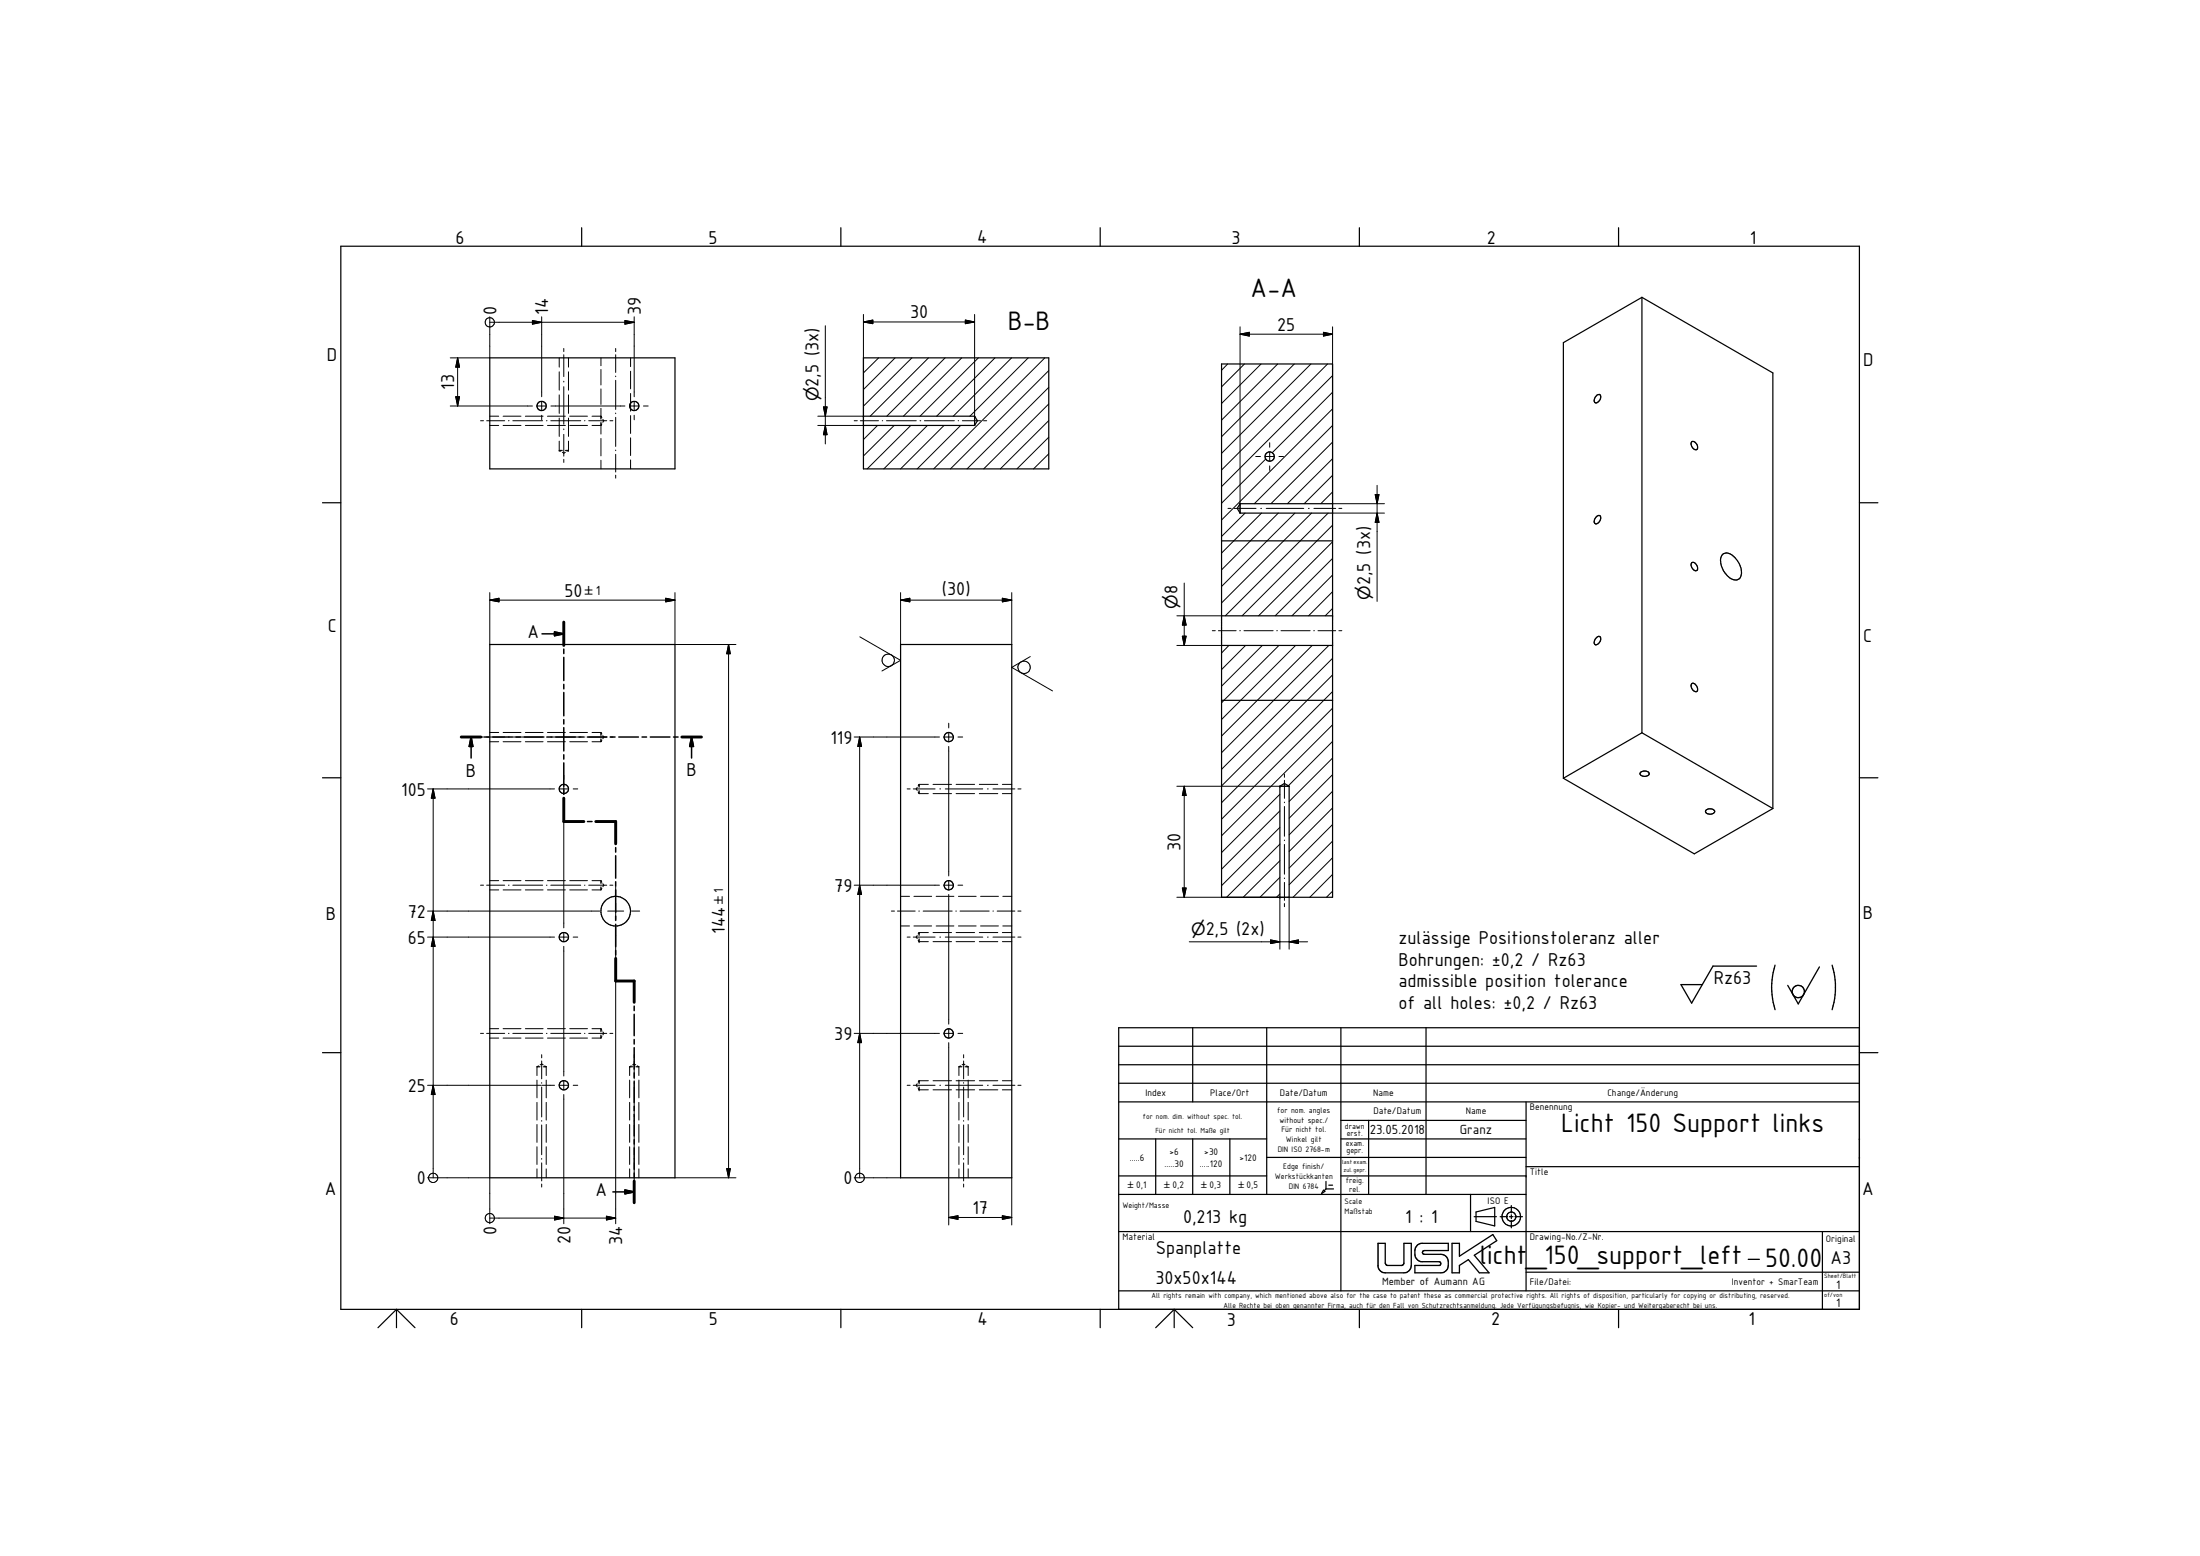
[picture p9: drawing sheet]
<svg xmlns="http://www.w3.org/2000/svg" width="594mm" height="420mm" viewBox="0 0 594 420" stroke-linecap="round" stroke-linejoin="round" font-family="sans-serif">
<g fill="none" stroke="#000" stroke-width=".27">
<path d="M123.6 96.6l.5 2.5h-1zM123.6 96.6v13M132.3 85.5v11.1h-10.7M132.3 87h39M143.8 86.6l2.5 .4-2.5 .5zM146.3 85.5v21.6M151 96.6v2.5M152.2 94.1v.8M152.2 95.8v5.9M153.5 96.6v2.5M162.3 96.6v2.2M162.3 99.8v4.2"/>
<path d="M166.3 94.1v.8M166.3 95.8v4.8M168.8 86.6l2.5 .4-2.5 .5zM170.3 96.6v2.4M171.3 85.5v21.6M222.9 88v31.9M233.2 86.9l2.5-.5v1zM233.2 84.9v27.5h-12.4M233.2 86.9h30M237.3 96.6l-4.1 4.1M241.7 96.6l-8.5 8.6M246.2 96.6l-13 13.1"/>
<path d="M250.7 96.6l-15.7 15.8M255.2 96.6l-15.7 15.8M259.7 96.6l-15.7 15.8M260.7 86.4l2.5 .5-2.5 .5zM263.2 84.9v27.5M264.2 96.6l-15.8 15.8M268.7 96.6l-15.8 15.8M273.2 96.6l-15.8 15.8M277.7 96.6l-15.8 15.8M282.1 96.6l-30 30M331.5 98.3l-1.6 1.7M334.9 90.2l2.5-.5v1z"/>
<path d="M334.9 90.2h24.9M334.9 88.2v47.8M336 98.3l-6.1 6.2M340.5 98.3l-10.6 10.7M345 98.3l-15.1 15.1M349.5 98.3l-19.6 19.6M354 98.3l-24.1 24.1M357.4 89.7l2.4 .5-2.4 .5zM358.5 98.3l-28.6 28.6M359.8 88.2v47.8h14.1M121.6 109.6h22.2M123.1 107.1h1l-.5 2.5z"/>
<path d="M129.8 113.6h.8M131.4 113.6h4.9M132.3 112.4h2.4M132.3 114.9h2.4M135.9 112.4h4.8M135.9 114.9h4.8M137.3 113.6h.2M138.5 113.6h8M141.9 112.4h4.8M141.9 114.9h4.8M145 109.6h2.5M146.3 108.4v2.5"/>
<path d="M146.3 112.1v1.3M147.5 113.6h.2M147.8 112.4h4.9M147.8 114.9h4.9M148.7 113.6h8.1M148.8 109.6h3.4M151 100.4v5M151 106.6v5M151 112.9v4.9M151 119.1v2.5M152.2 102.9v.3M152.2 104.4v10.1"/>
<path d="M152.2 115.8v.2M152.2 117.3v5.9M152.4 109.6h13.8M153.5 100.4v5M153.5 106.6v5M153.5 112.9v4.9M153.5 119.1v2.5M153.9 112.4h4.7M153.9 114.9h4.7M157.8 113.6h.2M159 113.6h4.8M159.9 112.4h2.4"/>
<path d="M162.3 112.4h.1M162.3 105v4.2M162.3 110.3v2.9M162.3 114v3.2M162.3 118.4v4.7M162.3 112.4l.2 .4M162.5 114.5l-.2 .4h-2.4M162.8 113.2l.2 .4-.2 .4M164.7 113.6h.8M166.3 101.5v.2M166.3 102.7v7.9M166.3 111.5v.2"/>
<path d="M166.3 112.7v7.9M166.4 109.6h2.4M170 109.6h2.5M170.3 100.2v4.8M170.3 106.2v4.8M170.3 112.2v4.8M170.3 118.2v4.8M171.3 108.4v2.5M171.3 112.1v1.3M173.8 109.6h1.2M220.8 114.9h12.4M222.4 109.9h.9l-.4 2.5z"/>
<path d="M222.9 114.9l.4 2.5h-.9zM230.7 113.6h.8M232.3 113.6h4.9M237 114.9l-3.8 3.8M238.2 113.6h.2M239.4 113.6h8M241.5 114.9l-8.3 8.2M245.9 114.9l-11.7 11.7M248.4 113.6h.3M249.6 113.6h8.1M250.4 114.9l-11.7 11.7M254.9 114.9l-11.7 11.7"/>
<path d="M258.7 113.6h.2M259.4 114.9l-11.7 11.7M259.9 113.6h4.9M265.6 113.6h.8M283.2 118.1l-8.6 8.5M283.2 113.6l-13.1 13M283.2 109.1l-17.6 17.5M283.2 104.6l-22.1 22M283.2 100.1l-26.5 26.5M342.9 119.5v1.3M359.8 119.4l-16.6 16.6M359.8 114.9l-21.1 21.1"/>
<path d="M359.8 110.4l-29.9 30M359.8 105.9l-16.3 16.3M359.8 101.4l-29.9 30M151 121.6h.1M151 121.6h.9M151 121.6l.4 .3M151.9 122.1l.3 .3 .5-.3M152.2 124v.9M152.7 121.6h.8M153.5 121.6h.1M153.5 121.6l-.4 .3M162.3 124.3v2.3"/>
<path d="M166.3 121.5v.2M166.3 122.7v4.8M166.3 128.3v.8M170.3 124.2v2.4M283.2 122.5l-4.1 4.1M331.6 137.3h.8M333.2 137.3h6M336.2 138.6l-6.3 6.3M339.1 123.3h1.3M340.4 137.3h.3M340.7 138.6l-10.8 10.7M341.6 123.3h2.5"/>
<path d="M341.8 123.9l-11.9 12M341.9 137.3h10.1M342.9 122v2.5M342.9 125.8v1.2M345.2 138.6l-15.3 15.3M345.4 123.3h1.2M349.7 138.6l-19.8 19.8M353.3 137.3h.2M354.2 138.6l-24.3 24.2M354.8 137.3h5.9M358.7 138.6l-27.8 27.7M359.8 132.8l-3.1 3.2"/>
<path d="M359.8 128.3l-7.6 7.7M359.8 123.9l-12.2 12.1M359.8 138.6h14.1M361.5 137.3h.8M371.4 133.6h1l-.5 2.4zM371.9 138.6l.5 2.4h-1zM371.9 131.1v31.3M319.8 157.4v16.9M359.8 155.3l-10.9 11M359.8 141.8l-24.4 24.5M359.8 159.8l-6.4 6.5M359.8 150.8l-15.5 15.5"/>
<path d="M359.8 146.3l-19.9 20M132.3 162.1l2.5-.6v1zM132.3 160v14M132.3 162.1h50M179.8 161.5l2.5 .6-2.5 .4zM182.3 160v14h16.4M196.7 174l.5 2.5h-1zM196.7 174v144M232.2 172l11 6.3-5 2.9M243.2 162.1l2.5-.6v1zM243.2 162.1h30M243.2 160v14"/>
<path d="M270.7 161.5l2.5 .6-2.5 .4zM273.2 160v14M278.2 177.3l-5 2.9 11 6.4M317.8 174.3h12.1M317.8 166.3h12.1M319.3 171.8h1l-.5 2.5zM319.8 166.3l.5 2.5h-1zM327.4 170.3h.8M329 170.3h4.8M331.9 174.3l-2 2M334.8 170.3h.1M335.9 170.3h7.9"/>
<path d="M336.3 174.3l-6.4 6.5M340.9 174.3l-11 11M344.8 170.3h.1M345.4 174.3l-15.5 15.5M345.9 170.3h7.9M349.8 174.3l-19.9 20M354.3 174.3l-24.4 24.5M354.8 170.3h.1M355.9 170.3h4.8M358.8 174.3l-28.9 28.9M359.8 177.8l-29.9 29.9M359.8 164.3l-2 2"/>
<path d="M361.5 170.3h.8M129.8 199h.8M131.4 199h4.9M132.3 197.8h2.4M135.9 197.8h4.8M137.3 199h.2M138.5 199h8M141.9 197.8h4.8M147.5 199h.2M147.8 197.8h4.9M148.7 199h8.1M153.9 197.8h4.7"/>
<path d="M157.8 199h.2M159 199h4.8M159.9 197.8h2.4M162.3 197.8v.8M162.3 199.5v.8M162.3 197.8l.2 .4M162.5 199.9l-.2 .4M162.8 198.6l.2 .4-.2 .5M164.7 199h.8M230.7 199h23M232.1 199l.5 2.6h-1zM232.1 199v119"/>
<path d="M254.9 199h2.6M256.2 195.3v1.3M256.2 197.8v2.5M258.7 199h1.3M359.8 186.7l-29.9 30.1M359.8 182.2l-29.9 30M359.8 195.7l-29.9 30M359.8 191.2l-29.9 30M115.4 213h34.3M117 213l.5 2.5h-1zM117 213v105M132.3 200.3h2.4"/>
<path d="M135.9 200.3h4.8M141.9 200.3h4.8M147.8 200.3h4.9M151 213h2.5M152.2 209.3v1.2M152.2 211.8v2.5M152.2 215.5v23.4M153.9 200.3h4.7M154.8 213h1.2M159.9 200.3h2.4M245 213h.8M246.6 213h5.9"/>
<path d="M247.7 212.6l-.3 .4 .3 .5M247.9 213.9l.3 .4M248.2 211.8h.1M248.2 211.8v.8M248.2 213.5v.8M248.2 211.8l-.3 .4M248.2 214.3h2.5M248.2 211.8h2.5M252 214.3h5M252 211.8h5M253.8 213h.2M255.3 213h10.1"/>
<path d="M256.2 201.6v11.3M256.2 213.1v23.4M258.2 214.3h5M258.2 211.8h5M264.4 214.3h5M264.4 211.8h5M266.6 213h.3M268.1 213h6M270.7 214.3h2.5M270.7 211.8h2.5M274.9 213h.8M317.8 212.3h27.8"/>
<path d="M319.8 212.3l.5 2.5h-1zM319.8 212.3v30M345.6 219l-15.7 15.7M345.6 214.5l-15.7 15.7M346.8 209v.9M346.8 210.7v4.9M346.8 216.6v.2M346.8 217.8v8M359.8 218.2l-11.7 11.7M359.8 213.7l-11.7 11.7M359.8 209.2l-11.7 11.7M359.8 204.7l-11.7 11.7"/>
<path d="M359.8 200.2l-11.9 12M129.8 239h.8M131.4 239h4.9M132.3 237.8h2.4M135.9 237.8h4.8M137.3 239h.2M138.5 239h8M141.9 237.8h4.8M147.5 239h.2M147.8 237.8h4.9M148.7 239h8.1M152.2 239.2v11.3"/>
<path d="M153.9 237.8h4.7M157.8 239h.2M159 239h4.8M159.9 237.8h2.4M162.3 237.8v.8M162.3 239.4v.9M162.3 237.8l.2 .4M162.5 239.9l-.2 .4M162.8 238.6l.2 .4-.2 .4M164.7 239h.8M166.3 239.5v2.2M230.7 239h23"/>
<path d="M232.1 239l.5 2.5h-1zM254.9 239h2.6M256.2 237.8v2.5M258.7 239h1.3M319.3 239.8h1l-.5 2.5zM345.6 236.9l-5.4 5.4M345.6 232.4l-9.9 9.9M345.6 227.9l-14.4 14.4M345.6 223.4l-15.7 15.8M346.8 226.8v.2M346.8 228v8.1M346.8 237.1v.1"/>
<path d="M346.8 238.3v4.8M359.8 236.1l-6.1 6.2M359.8 231.6l-10.6 10.7M359.8 227.1l-11.7 11.8M359.8 222.6l-11.7 11.8M115.4 253h34.3M115.4 246h46.5M117 253l.5 2.5h-1zM117 246l.5 2.6h-1zM132.3 240.3h2.4M135.9 240.3h4.8M141.9 240.3h4.8"/>
<path d="M147.8 240.3h4.9M151 253h2.5M152.2 251.8v2.5M152.2 255.5v23.5M153.9 240.3h4.7M154.8 253h1.2M159.9 240.3h2.4M164.1 246h4.3M166.3 243.9v4.3M166.3 250.4v80M170.6 246h2.1M240.7 246h.8"/>
<path d="M242.3 246h4.8M243.2 242h2.4M243.2 250h2.4M245 253h.8M246.6 253h5.9M246.8 242h4.8M246.8 250h4.8M247.7 252.6l-.3 .4 .3 .5M247.9 253.9l.3 .4M248.1 246h.2M248.2 254.3h.1M248.2 251.8h.1"/>
<path d="M248.2 251.8v.8M248.2 253.5v.8M248.2 251.8l-.3 .4M248.2 254.3h2.5M248.2 251.8h2.5M249.3 246h7.8M252 254.3h5M252 251.8h5M252.8 242h4.8M252.8 250h4.8M253.8 253h.2M255.3 253h10.1"/>
<path d="M256.2 241.5v4.5M256.2 246.1v6.9M256.2 253.1v23.4M258.1 246h.2M258.2 254.3h5M258.2 251.8h5M258.8 242h4.8M258.8 250h4.8M259.2 246h7.9M264.4 254.3h5M264.4 251.8h5M264.8 242h4.8"/>
<path d="M264.8 250h4.8M266.6 253h.3M268.1 253h6M268.1 246h.2M269.3 246h4.8M270.7 254.3h2.5M270.7 251.8h2.5M270.8 242h2.4M270.8 250h2.4M274.9 253h.8M274.9 246h.8M317.8 242.3h27.8v14"/>
<path d="M321.1 254.3h32M343.1 253.8l2.5 .5-2.5 .5zM345.6 241.4l-.9 .9M346.8 244v.8M348.1 254.3l2.5-.5v1zM348.1 242.3v14M359.8 240.6l-1.6 1.7M129.8 279h.8M131.4 279h4.9M132.3 277.8h2.4M135.9 277.8h4.8M137.3 279h.2"/>
<path d="M138.5 279h8M141.9 277.8h4.8M147.5 279h.2M147.8 277.8h4.9M148.7 279h8.1M152.2 279.2v11.4M153.9 277.8h4.7M157.8 279h.2M159 279h4.8M159.9 277.8h2.4M162.3 277.8v.8M162.3 279.5v.8"/>
<path d="M162.3 277.8l.2 .4M162.5 279.9l-.2 .4M162.8 278.6l.2 .4-.2 .5M164.7 279h.8M230.7 279h23M232.1 279l.5 2.5h-1zM254.9 279h2.6M256.2 277.8v2.5M258.7 279h1.3M115.4 293.1h30.7M117 293.1l.5 2.5h-1zM132.3 280.3h2.4"/>
<path d="M135.9 280.3h4.8M141.9 280.3h4.8M145 288.1h.8M145 288.1v2.3M145 291.7v4.7M145 297.7v4.8M145.4 287.8l-.4 .3M145.8 287.5l.5-.2 .4 .2M146.3 284.8v.8M146.3 286.5v4.8M146.3 292.3v.2M146.3 293.5v8.1"/>
<path d="M146.4 293.1h3.3M146.7 288.1h.8M147.1 287.8l.4 .3M147.5 288.1v2.3M147.5 291.7v4.7M147.5 297.7v4.8M147.8 280.3h4.9M151 293.1h2.5M152.2 291.8v2.5M152.2 295.6v34.8M153.9 280.3h4.7M154.8 293.1h1.2"/>
<path d="M159.9 280.3h2.4M170 288.1h.1M170 288.1h.8M170 288.1v2.3M170 291.7v4.7M170 297.7v4.8M170.4 287.8l-.4 .3M170.8 287.5l.5-.2 .4 .2M171.3 284.8v.8M171.3 286.5v4.8M171.3 292.3v.2M171.3 293.5v8.1"/>
<path d="M171.7 288.1h.8M172.1 287.8l.4 .3M172.5 288.1v2.3M172.5 291.7v4.7M172.5 297.7v4.8M245 293.1h.8M246.6 293.1h5.9M247.7 292.6l-.3 .5 .3 .4M247.9 293.9l.3 .4M248.2 294.3h.1M248.2 291.8h.1M248.2 291.8v.8"/>
<path d="M248.2 293.5v.8M248.2 291.8l-.3 .4M248.2 294.3h2.5M248.2 291.8h2.5M252 294.3h5M252 291.8h5M253.8 293.1h.2M255.3 293.1h10.1M256.2 281.5v11.5M256.2 293.1v37.7M258.2 294.3h5M258.2 291.8h5"/>
<path d="M258.9 288.1h.9M258.9 288.1v2.3M258.9 291.7v4.7M258.9 297.7v4.8M259.4 287.8l-.5 .3M259.8 287.5l.4-.2 .4 .2M260.2 284.8v.8M260.2 286.5v4.8M260.2 292.3v.2M260.2 293.5v8.1M260.6 288.1h.8M261 287.8l.4 .3"/>
<path d="M261.4 288.1v2.3M261.4 291.7v4.7M261.4 297.7v4.8M264.4 294.3h5M264.4 291.8h5M266.6 293.1h.3M268.1 293.1h6M270.7 294.3h2.5M270.7 291.8h2.5M274.9 293.1h.8M115.4 318h16.9v12.4M145 303.6v4.9"/>
<path d="M145 309.7v4.7M145 315.6v2.4M146.3 302.6v.1M146.3 303.8v8M146.3 312.8v.2M146.3 314v4.9M146.3 319.7v.8M147.5 303.6v4.9M147.5 309.7v4.7M147.5 315.6v2.4M170 303.6v4.9M170 309.7v4.7"/>
<path d="M170 315.6v2.4M171.3 302.6v.1M171.3 303.8v8M171.3 312.8v.2M171.3 314v4.9M171.3 319.7v.8M172.5 303.6v4.9M172.5 309.7v4.7M172.5 315.6v2.4M182.3 318h16.4M196.2 315.6h1l-.5 2.4zM230.7 318h12.5"/>
<path d="M258.9 303.6v4.9M258.9 309.7v4.7M258.9 315.6v2.4M260.2 302.6v.1M260.2 303.8v8M260.2 312.8v.2M260.2 314v4.9M260.2 319.7v.8M261.4 303.6v4.9M261.4 309.7v4.7M261.4 315.6v2.4M273.2 318v12.8"/>
<path d="M132.3 328.9h34M149.7 328.4l2.5 .5-2.5 .5zM163.8 328.4l2.5 .5-2.5 .5zM256.2 328.7l2.5-.4v1zM256.2 328.7h17M270.7 328.3l2.5 .4-2.5 .6z"/>
<circle cx="132.3" cy="87" r="1.26"/>
<circle cx="239.8" cy="178.3" r="1.66"/>
<circle cx="276.5" cy="180.2" r="1.66"/>
<circle cx="117" cy="318" r="1.26"/>
<circle cx="232.1" cy="318" r="1.26"/>
<circle cx="132.3" cy="328.9" r="1.25"/>
</g>
<g fill="none" stroke="#000" stroke-width=".33">
<path d="M92 66.5h410.1v287.1h-410.1zM157.1 61.5v5M227.1 61.5v5M297.1 61.5v5M367.1 61.5v5M437.1 61.5v5M132.3 96.6h50v30h-50zM233.2 96.6h50v30h-50zM329.9 98.3h29.9v144h-29.9zM443.4 80.3l35.3 20.4v117.6M443.4 80.3l-21.2 12.2v117.6M443.4 80.3v117.6"/>
<path d="M233.2 112.4h30M233.2 114.9h30M263.2 112.4l.7 1.2-.7 1.3M263.2 112.4v2.5M431.1 106.8l.7-.3a1.32 1.32 0 0 1 .3 1.5 1.32 1.32 0 0 1-1.3 .8l-.3-.6zM456.8 119.3a1.35 1.35 0 0 1 1.4 .5 1.35 1.35 0 0 1 .1 1.4 .95 .95 0 0 1-1.5-.6l-.2-.8zM87.1 135.8h4.9M334.9 138.6h24.9M334.9 136l-.8 1.3 .8 1.3M334.9 136h24.9M334.9 136v2.6M430.9 139.7l.9-.5a1.05 1.05 0 0 1-.1 1.8 .68 .68 0 0 1-.9 .4 .68 .68 0 0 1-.3-1z"/>
<path d="M502.1 135.8h5M329.9 146h29.9M456.8 152a1.32 1.32 0 0 1 1.4 .6 1.32 1.32 0 0 1-.1 1.5 1.55 1.55 0 0 1-1.3-2.1zM465.2 149.7a2.15 2.15 0 0 1 3.1 .7 4.8 4.8 0 0 1 1.5 5.8 2.54 2.54 0 0 1-3.7-1.1 4.5 4.5 0 0 1-.9-5.4zM132.3 174h50v144h-50zM243.2 174h30v144h-30zM329.9 174.3h29.9M329.9 166.3h29.9M431.1 172.2a.6 .6 0 0 1 .6-.4 .6 .6 0 0 1 .5 .5 1.48 1.48 0 0 1-1.5 1.7l-.2-.4v-.5zM329.9 189.1h29.9M443.4 197.9l35.3 20.4M443.4 197.9l-21.2 12.2"/>
<path d="M456.8 184.7a1.2 1.2 0 0 1 1.6 1.3v.4a.88 .88 0 0 1-.9 .3 .88 .88 0 0 1-.7-.8l-.2-.7zM87.1 210h4.9M345.6 212.3v30M345.6 212.3l1.2-.8 1.3 .8M345.6 212.3h2.5M348.1 212.3v30M422.2 210.1l35.3 20.5 21.2-12.3M443 208.6a1.39 1.39 0 0 1 2.3 .4 1.5 1.5 0 0 1-2.4 0zM460.7 218.8a1.49 1.49 0 0 1 2.3 .4 1.46 1.46 0 0 1-2.5-.1zM502.1 210h5M322.1 277.5v20M342.1 277.5v45"/>
<path d="M362.1 277.5v71.1M385.1 277.5v45M502.1 277.5h-200v76.1M87.1 284.2h4.9M302 282.5h200.1M302 287.5h200.1M302.1 292.5h200M302.1 297.5h200M412.1 297.5v51.1M502.1 284.2h5M302.1 307.5h40M302.1 317.5h40"/>
<path d="M312.1 307.5v15M322.1 307.5v15M332.1 307.5v15M342.1 312.5h70M358.1 319v2M362.1 307.5h50M362.1 302.5h50M362.1 317.5h50M369.6 302.5v20M412.1 315h90M302.1 332.6h200M302.1 322.5h110"/>
<path d="M357.4 321.4l.4 .3-.9 .6zM358.1 321h2M358.1 321l-.5 .5M358.8 320h1M397.1 322.5v10.1M398.1 328.5h6M398.6 327.3l5-1.3v5l-5-1.2zM405.1 328.5h2M407.6 328.5h1M408.1 325.5v2M408.1 328v1M408.1 329.6v1.9"/>
<path d="M409.1 328.5h2M492.1 332.6v21M107.1 353.6l5 4.9M107.1 353.6l-5 4.9M107.1 353.6v4.9M157.1 353.6v4.9M227.1 353.6v4.9M297.1 353.6v4.9M302.1 348.6h200M317.1 353.6l5 4.9M317.1 353.6l-5 4.9M317.1 353.6v4.9"/>
<path d="M367.1 353.6v4.9M412.1 343.5h90M437.1 353.6v4.9"/>
<circle cx="146.2" cy="109.6" r="1.25"/>
<circle cx="171.3" cy="109.6" r="1.24"/>
<circle cx="342.8" cy="123.3" r="1.26"/>
<circle cx="256.2" cy="199" r="1.25"/>
<circle cx="152.3" cy="213" r="1.26"/>
<circle cx="256.2" cy="239" r="1.23"/>
<circle cx="152.3" cy="253" r="1.26"/>
<circle cx="166.3" cy="246.1" r="4"/>
<circle cx="256.2" cy="279.1" r="1.23"/>
<circle cx="152.3" cy="293" r="1.26"/>
<circle cx="408.1" cy="328.5" r="2.5"/>
<circle cx="408.1" cy="328.5" r="1.25"/>
</g>
<g fill="#000">
<circle cx="233.2" cy="112.4" r=".16"/>
<circle cx="263.2" cy="112.4" r=".16"/>
<circle cx="345.6" cy="212.3" r=".16"/>
<circle cx="345.6" cy="242.3" r=".16"/>
<circle cx="412.1" cy="317.5" r=".16"/>
<circle cx="502.1" cy="307.5" r=".18"/>
<circle cx="502.1" cy="312.5" r=".18"/>
</g>
<g fill="none" stroke="#000" stroke-width=".41">
<path d="M146.4 171.2h5.8M149.7 170.6l2.5 .6-2.5 .5zM152.2 168v6.3M152.2 175.3v1.2M152.2 177.5v6.3M124.6 199h5.2M127.2 199l.5 2.6h-1zM127.2 199v5.7M130.8 199h1.2M133.1 199h5.3M139.3 199h1.3M141.6 199h5.3"/>
<path d="M147.8 199h1.3M150.1 199h5.3M152.2 184.8v1.2M152.2 187v6.3M152.2 194.3v1.2M152.2 196.5v6.3M156.3 199h1.3M158.6 199h5.3M164.9 199h1.2M167.1 199h5.3M173.4 199h1.2M175.6 199h5.3"/>
<path d="M181.9 199h1.2M184.1 199h5.3M186.7 199l.6 2.6h-1.1zM186.7 199v5.7M152.2 215.5v6.3h5.5M152.2 203.8v1.2M152.2 206v6.3M152.2 213.3v1.2M158.6 221.8h1.3M160.9 221.8h5.4v6M166.3 228.9v1.2M166.3 231.1v6"/>
<path d="M166.3 238.1v1.2M166.3 258.8v6.1h5v5.8M166.3 240.3v6.1M166.3 247.4v1.2M166.3 249.6v6M166.3 256.6v1.2M171.3 271.7v1.2M171.3 273.9v5.8M171.3 280.7v1.2M171.3 282.9v5.8M171.3 289.7v1.2M171.3 291.9v5.8"/>
<path d="M171.3 298.7v1.2M171.3 300.9v5.8M171.3 307.7v1.2M171.3 309.9v5.8M171.3 316.8v1.1M171.3 318.9v5.9M165.5 321.8h5.8M168.8 321.3l2.5 .5-2.5 .6zM372.1 335.7v6"/>
</g>
<g fill="none" stroke="#000" stroke-width=".35">
<path d="M474.3 260.9h-11.7l-5.8 10-2.9-5h5.8M479.3 260.6a19.9 19.9 0 0 0 0 12M491.3 261.1l-5.7 10-2.8-5M494.7 260.6a20.2 20.2 0 0 1 0 12M372.1 335.7h2v5.4l.5 .6 4.2-.1 .3-.5v-5.4h2v6a2 2 0 0 1-2 2h-5a1.94 1.94 0 0 1-2-2M382.8 336.2l.9-.5h7.4v2h-6.5a.51 .51 0 0 0-.5 .5 .51 .51 0 0 0 .5 .5h4.5a2 2 0 0 1 2 2 2.24 2.24 0 0 1-2 3h-7v-2h6.7a.54 .54 0 0 0 .3-.6 .54 .54 0 0 0-.5-.4h-4.9a2.74 2.74 0 0 1-.9-4.5zM392.1 335.7h2v3.5l9-5.8 1.1 1.6-6.1 4 4 4.7h-2.6l-3-3.6-2.4 1.6v2h-2zM472.1 340.1h3"/>
<circle cx="485.6" cy="267.7" r="1.66"/>
</g>
<path d="M152.2 168v6.3M124.6 199h5.2M184.1 199h5.3M152.2 215.5v6.3h5.5M160.9 221.8h5.4v6M166.3 258.8v6.1h5v5.8M171.3 318.9v5.9" fill="none" stroke="#000" stroke-width=".78"/>
<g fill="#000">
<path d="M123.6 96.6l.5 2.5h-1zM143.8 86.6l2.5 .4-2.5 .5zM168.8 86.6l2.5 .4-2.5 .5zM233.2 86.9l2.5-.5v1zM260.7 86.4l2.5 .5-2.5 .5zM334.9 90.2l2.5-.5v1zM357.4 89.7l2.4 .5-2.4 .5zM123.1 107.1h1l-.5 2.5zM222.4 109.9h.9l-.4 2.5zM222.9 114.9l.4 2.5h-.9zM371.4 133.6h1l-.5 2.4zM371.9 138.6l.5 2.4h-1z"/>
<path d="M132.3 162.1l2.5-.6v1zM149.7 170.6l2.5 .6-2.5 .5zM179.8 161.5l2.5 .6-2.5 .4zM196.7 174l.5 2.5h-1zM243.2 162.1l2.5-.6v1zM270.7 161.5l2.5 .6-2.5 .4zM319.3 171.8h1l-.5 2.5zM319.8 166.3l.5 2.5h-1zM117 213l.5 2.5h-1zM127.2 199l.5 2.6h-1zM186.7 199l.6 2.6h-1.1zM232.1 199l.5 2.6h-1z"/>
<path d="M319.8 212.3l.5 2.5h-1zM319.3 239.8h1l-.5 2.5zM117 253l.5 2.5h-1zM117 246l.5 2.6h-1zM232.1 239l.5 2.5h-1zM343.1 253.8l2.5 .5-2.5 .5zM348.1 254.3l2.5-.5v1zM117 293.1l.5 2.5h-1zM232.1 279l.5 2.5h-1zM196.2 315.6h1l-.5 2.4zM149.7 328.4l2.5 .5-2.5 .5zM163.8 328.4l2.5 .5-2.5 .5z"/>
<path d="M168.8 321.3l2.5 .5-2.5 .6zM256.2 328.7l2.5-.4v1zM270.7 328.3l2.5 .4-2.5 .6z"/>
</g>
<g font-size="7.8">
<text x="337.7" y="80.3">A-A</text>
<text x="272.2" y="89">B-B</text>
<text x="421.6" y="305.5">Licht 150 Support links</text>
<text x="399.6" y="341.3">licht_150_support_left</text>
<text x="476.6" y="342">50.00</text>
</g>
<g font-size="5.4">
<text x="123" y="65.9">6</text>
<text x="191.3" y="65.8">5</text>
<text x="263.9" y="65.7">4</text>
<text x="332.6" y="65.9">3</text>
<text x="401.5" y="65.8">2</text>
<text x="472.6" y="65.9">1</text>
<text x="134" y="85.1" transform="rotate(-90 134 85.1)">0</text>
<text x="148" y="85.1" transform="rotate(-90 148 85.1)">14</text>
<text x="173" y="85.1" transform="rotate(-90 173 85.1)">39</text>
<text x="245.8" y="86">30</text>
<text x="344.9" y="89.3">25</text>
<text x="88.3" y="97.6">D</text>
<text x="503.2" y="98.8">D</text>
<text x="122.6" y="105.3" transform="rotate(-90 122.6 105.3)">13</text>
<text x="221" y="104.4" transform="rotate(-90 221 104.4)">2,5 (3x)</text>
<text x="152.4" y="161.1">50</text>
<text x="254.4" y="160.7">(30)</text>
<text x="317.9" y="160.4" transform="rotate(-90 317.9 160.4)">8</text>
<text x="370" y="158" transform="rotate(-90 370 158)">2,5 (3x)</text>
<text x="88.6" y="170.6">C</text>
<text x="142.4" y="172.3">A</text>
<text x="503.2" y="173.4">C</text>
<text x="224.2" y="200.8">119</text>
<text x="125.8" y="209.8">B</text>
<text x="185.4" y="209.5">B</text>
<text x="108.3" y="214.8">105</text>
<text x="318.8" y="229.8" transform="rotate(-90 318.8 229.8)">30</text>
<text x="225.3" y="240.8">79</text>
<text x="88" y="248.3">B</text>
<text x="110.1" y="247.8">72</text>
<text x="503" y="248.1">B</text>
<text x="110.1" y="254.8">65</text>
<text x="195.8" y="252.2" transform="rotate(-90 195.8 252.2)">144</text>
<text x="325.6" y="252.4">2,5 (2x)</text>
<text x="377.6" y="255">zulässige Positionstoleranz aller</text>
<text x="377.6" y="260.8">Bohrungen: ±0,2 / Rz63</text>
<text x="377.6" y="266.6">admissible position tolerance</text>
<text x="462.8" y="265.6">Rz63</text>
<text x="377.6" y="272.4">of all holes: ±0,2 / Rz63</text>
<text x="225.3" y="280.8">39</text>
<text x="110.1" y="294.8">25</text>
<text x="87.8" y="322.7">A</text>
<text x="112.5" y="319.8">0</text>
<text x="160.8" y="322.9">A</text>
<text x="227.7" y="319.8">0</text>
<text x="502.9" y="322.6">A</text>
<text x="262.6" y="327.8">17</text>
<text x="134" y="333.4" transform="rotate(-90 134 333.4)">0</text>
<text x="154.1" y="335.8" transform="rotate(-90 154.1 335.8)">20</text>
<text x="319.5" y="330.1">0,213 kg</text>
<text x="379.4" y="330.3">1 : 1</text>
<text x="168" y="336.2" transform="rotate(-90 168 336.2)">34</text>
<text x="312.1" y="338.7">Spanplatte</text>
<text x="494.3" y="341.3">A3</text>
<text x="312" y="346.7">30x50x144</text>
<text x="121.5" y="357.8">6</text>
<text x="191.4" y="357.7">5</text>
<text x="264" y="357.7">4</text>
<text x="331.3" y="357.9">3</text>
<text x="402.6" y="357.8">2</text>
<text x="472.2" y="357.9">1</text>
</g>
<g font-size="4.6">
<text x="221" y="108.4" transform="rotate(-90 221 108.4)">⌀</text>
<text x="370" y="161.9" transform="rotate(-90 370 161.9)">⌀</text>
<text x="317.9" y="164.3" transform="rotate(-90 317.9 164.3)">⌀</text>
<text x="321.6" y="252.4">⌀</text>
</g>
<g font-size="3.9">
<text x="160.9" y="160.6">1</text>
<text x="195.3" y="241.2" transform="rotate(-90 195.3 241.2)">1</text>
<text x="369.9" y="306.3">23.05.2018</text>
<text x="394.2" y="306.3">Granz</text>
</g>
<g font-size="3.6">
<text x="495.8" y="348.1">1</text>
<text x="495.8" y="353.1">1</text>
</g>
<g font-size="3.3">
<text x="157.9" y="160.6">±</text>
<text x="195.3" y="244.2" transform="rotate(-90 195.3 244.2)">±</text>
</g>
<text font-size="3.1" x="373.2" y="347">Member of Aumann AG</text>
<g font-size="2.8">
<text x="309.3" y="295.9">Index</text>
<text x="326.8" y="295.9">Place/Ort</text>
<text x="345.6" y="295.9">Date/Datum</text>
<text x="370.8" y="295.9">Name</text>
<text x="413.1" y="299.8">Benennung</text>
<text x="434.1" y="295.9">Change/Änderung</text>
<text x="370.8" y="300.9">Date/Datum</text>
<text x="395.8" y="300.9">Name</text>
<text x="315.8" y="311.8">&gt;6</text>
<text x="325.2" y="311.8">&gt;30</text>
<text x="305.1" y="313.5">.....6</text>
<text x="314.5" y="315.1">.....30</text>
<text x="324" y="315.1">.....120</text>
<text x="334.7" y="313.5">&gt;120</text>
<text x="413.1" y="317.4">Title</text>
<text x="306.8" y="320.8">0,1</text>
<text x="316.6" y="320.8">0,2</text>
<text x="326.6" y="320.8">0,3</text>
<text x="336.6" y="320.8">0,5</text>
<text x="401.7" y="325">ISO E</text>
<text x="303.1" y="334.8">Material</text>
<text x="413.1" y="334.8">Drawing-No./Z-Nr.</text>
<text x="493" y="335.4">Original</text>
<text x="413.1" y="347">File/Datei:</text>
<text x="467.7" y="347">Inventor + SmarTeam</text>
</g>
<g font-size="2.4">
<text x="304.6" y="320.8">±</text>
<text x="314.4" y="320.8">±</text>
<text x="324.4" y="320.8">±</text>
<text x="334.4" y="320.8">±</text>
</g>
<g font-size="2.3">
<text x="344.9" y="300.5">for nom. angles</text>
<text x="345.5" y="303.1">without spec./</text>
<text x="346" y="305.8">Für nicht tol.</text>
<text x="363.1" y="304.8">drawn</text>
<text x="345.1" y="311.1">DIN ISO 2768-m</text>
<text x="347.2" y="308.5">Winkel gilt</text>
<text x="363.4" y="309.6">exam.</text>
<text x="363.6" y="311.3">gepr.</text>
<text x="363.6" y="306.8">erst.</text>
<text x="346.5" y="315.6">Edge finish/</text>
<text x="344.2" y="318.3">Werkstückkanten</text>
<text x="348" y="321">DIN 6784</text>
<text x="363.4" y="319.6">freig.</text>
<text x="364.3" y="321.8">rel.</text>
<text x="303.1" y="326.1">Weight/Masse</text>
<text x="363.1" y="325.2">Scale</text>
<text x="363.1" y="327.9">Maßstab</text>
</g>
<g font-size="2.2">
<text x="308.6" y="302.1">for nom. dim. without spec. tol.</text>
<text x="312" y="305.9">Für nicht tol. Maße gilt</text>
<text x="310.9" y="350.5">All rights remain with company, which mentioned above also for the case to patent these as commercial protective rights. All rights of disposition, particularly for copying or distributing, reserved.</text>
<text x="330.4" y="353.1">Alle Rechte bei oben genannter Firma, auch für den Fall von Schutzrechtsanmeldung. Jede Verfügungsbefugnis, wie Kopier- und Weitergaberecht bei uns.</text>
</g>
<g font-size="1.8">
<text x="362.4" y="314.4">lastexam.</text>
<text x="362.8" y="316.5">zul.gepr.</text>
<text x="492.6" y="345.1">Sheet/Blatt</text>
<text x="492.6" y="350.1">of/von</text>
</g>
</svg>
